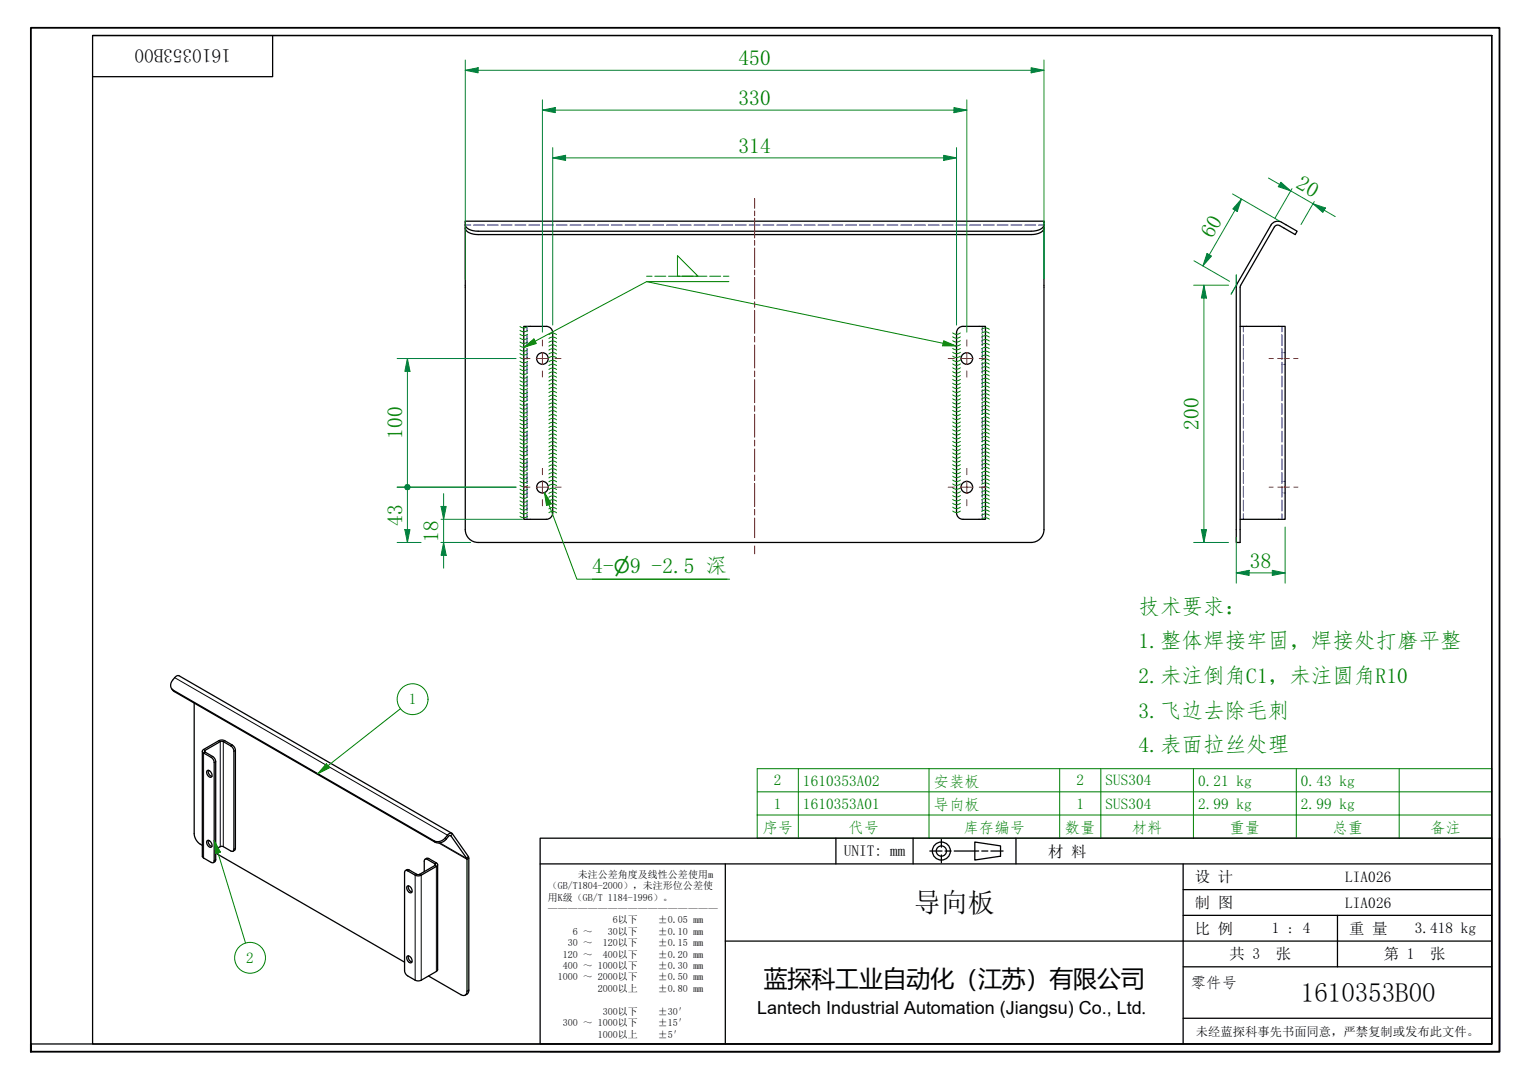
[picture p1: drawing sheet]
<svg xmlns="http://www.w3.org/2000/svg" width="297mm" height="210mm" viewBox="0 0 297 210" stroke-linecap="round" stroke-linejoin="round" font-family="sans-serif">
<g fill="none" stroke="#00f" stroke-width=".19">
<path d="M90.4 43.7h1.1M92.1 43.7h2.1M94.7 43.7h2.2M97.4 43.7h2.2M100.1 43.7h2.1M102.8 43.7h2.1M105.4 43.7h2.2M108.1 43.7h2.2M110.8 43.7h2.1M113.5 43.7h2.1M116.2 43.7h2.1M118.8 43.7h2.2"/>
<path d="M121.5 43.7h2.2M124.2 43.7h2.1M126.9 43.7h2.1M129.6 43.7h2.1M132.2 43.7h2.2M134.9 43.7h2.2M137.6 43.7h2.1M140.3 43.7h2.1M142.9 43.7h2.2M145.6 43.7h2.2M148.3 43.7h2.1M151 43.7h2.1"/>
<path d="M153.7 43.7h2.1M156.3 43.7h2.2M159 43.7h2.2M161.7 43.7h2.1M164.4 43.7h2.1M167.1 43.7h2.1M169.7 43.7h2.2M172.4 43.7h2.2M175.1 43.7h2.1M177.8 43.7h2.1M180.4 43.7h2.2M183.1 43.7h2.2"/>
<path d="M185.8 43.7h2.1M188.5 43.7h2.1M191.2 43.7h2.1M193.8 43.7h2.2M196.5 43.7h2.2M199.2 43.7h2.1M201.9 43.7h1M102.4 63.4v1.1M102.4 65v2.2M102.4 67.7v2.2M102.4 70.4v2.1M102.4 73.1v2.1"/>
<path d="M102.4 75.8v2.1M102.4 78.4v2.2M190.9 63.4v1.1M190.9 65v2.2M190.9 67.7v2.2M190.9 70.4v2.1M190.9 73.1v2.1M190.9 75.8v2.1M190.9 78.4v2.2M241.7 63.4v1.1M241.7 65v2.2M241.7 67.7v2.2"/>
<path d="M241.7 70.4v2.1M241.7 73.1v2.1M241.7 75.8v2.1M241.7 78.4v2.2M249.2 63.4v1.1M249.2 65v2.2M249.2 67.7v2.2M249.2 70.4v2.1M249.2 73.1v2.1M249.2 75.8v2.1M249.2 78.4v2.2M249.2 68.6h.2"/>
<path d="M249.2 70.8h.2M249.6 68.6h.2M249.6 70.8h.2M102.4 81.1v2.2M102.4 83.8v2.1M102.4 86.5v2.1M102.4 89.1v2.2M102.4 91.8v2.2M102.4 94.5v2.1M102.4 97.2v2.1M102.4 99.9v1M190.9 81.1v2.2"/>
<path d="M190.9 83.8v2.1M190.9 86.5v2.1M190.9 89.1v2.2M190.9 91.8v2.2M190.9 94.5v2.1M190.9 97.2v2.1M190.9 99.9v1M241.7 81.1v2.2M241.7 83.8v2.1M241.7 86.5v2.1M241.7 89.1v2.2M241.7 91.8v2.2"/>
<path d="M241.7 94.5v2.1M241.7 97.2v2.1M241.7 99.9v1M249.2 81.1v2.2M249.2 83.8v2.1M249.2 86.5v2.1M249.2 89.1v2.2M249.2 91.8v2.2M249.2 94.5v2.1M249.2 97.2v2.1M249.2 99.9v1M249.2 93.6h.2"/>
<path d="M249.2 95.8h.2M249.6 93.6h.2M249.6 95.8h.2"/>
</g>
<g fill="none" stroke="#000" stroke-width=".25">
<path d="M90.4 43.7a2.23 2.23 0 0 0 2.5 1.2h107.5a2.23 2.23 0 0 0 2.5-1.2M90.4 44.3a2.24 2.24 0 0 0 2.5 1.3h107.5a2.24 2.24 0 0 0 2.5-1.3M247.4 43.4a1.5 1.5 0 0 1 1.7-.2l3.1 1.7-.4 .7-3-1.8a.75 .75 0 0 0-1.1 .3l-6.5 11.4-.1 .3v49.6h-.8l.1-49.8zM101.8 63.4h4.4a1.25 1.25 0 0 1 1.2 1.3v35a1.25 1.25 0 0 1-1.2 1.2h-4.4zM186.5 63.7l.7-.3h4.4v37.5h-4.4a1.25 1.25 0 0 1-1.3-1.2v-35l.1-.4zM241.1 63.4h8.7v37.5h-8.7M200.4 105.4a2.5 2.5 0 0 0 2.5-2.5v-59.9h-112.5v59.9a2.5 2.5 0 0 0 2.5 2.5h107.5M33.4 133.8l.5 .6 50.7 29.3a2.16 2.16 0 0 0 2.7-1.2l.3-.1 3.2 4.6v25.6a.72 .72 0 0 1-.4 .8 .72 .72 0 0 1-.8-.1l-6.3-3.6M37.8 136.6v25.4a2.65 2.65 0 0 0 1.5 2.3M39.3 146v20.4l.3 .4 1.7 .9 .3-.1v-.3v-19.1v-.4l-.4-.5-1.6-1-.3-.3 .3-.3 3.3-1.9 .6 .1 1.7 .9 .5 .7 .1 19.4-.1 .3-.4 .2M40.3 149.8a.8 .8 0 0 1 .8 .4 .8 .8 0 0 1-.1 .9 .92 .92 0 0 1-.7-1.3zM40.5 149.7a1.04 1.04 0 0 0 .7 1.2"/>
<path d="M40.3 163.4a.8 .8 0 0 1 .8 .4 .8 .8 0 0 1-.1 .9 .92 .92 0 0 1-.7-1.3zM40.5 163.3a1.04 1.04 0 0 0 .7 1.2M41.9 165.1l1.2-.6 1.9 1 .3-.1 .2-.3v-19.1l-.5-.9-1.9-1-3.4 1.9 1.8 1.1 .4 .9v19.1v.3l-.4 .3M41.9 165.8l36.7 21.2M78.8 169.2l.6-.2 1.6 .9 .5 .1 3-1.8 .1-.2-1.5-1h-.5l-.1 .4v2M79.2 172.2a.8 .8 0 0 1 .8 .4 .8 .8 0 0 1-.1 .9 .92 .92 0 0 1-.7-1.3zM79.4 172.2a1.04 1.04 0 0 0 .7 1.2M82.6 167l.5-.2 .3 .1 1.6 .9v.4l-3.5 2h-.6l-1.8-1-.4 .1-.1 .3 .1 19.2 .4 .7 2 1.1 .8-.1 2.9-1.7 .3-.3v-20.4M87.8 162l-53.3-30.7a2.34 2.34 0 0 0-1.3 2.3l.5 .6 50.7 29.2a2.19 2.19 0 0 0 2.7-1.2l.5-.3 .4 .2 3.1 4.6v25.7l-.2 .7-.5 .3M79.2 185.8a.8 .8 0 0 1 .8 .5 .8 .8 0 0 1-.1 .8 .92 .92 0 0 1-.7-1.3zM79.4 185.8a1.04 1.04 0 0 0 .7 1.2"/>
<circle cx="105.4" cy="69.7" r="1.13"/>
<circle cx="187.9" cy="69.7" r="1.13"/>
<circle cx="105.4" cy="94.7" r="1.13"/>
<circle cx="187.9" cy="94.7" r="1.13"/>
</g>
<g fill="none" stroke="#000" stroke-width=".19">
<path d="M33.7 134.2l.2 .2M34 131.7l53 30.6 .2 .3M39.6 145.7l.3 .1v.4l-.3 .1v20.5M41.3 147l-.2 .2M41.9 148l-.3 .2M42.5 144l.3 .1v20.4M43.7 144l-.3 .1v20.4M45.2 144.8l-.3 .2M45.8 145.8l-.3 .2M41.9 167.1l-.3 .2M45.8 164.9l-.3 .2M79.5 169.1l-.3 .1"/>
<path d="M81 169.9l-.3 .2v20.4M81.6 169.9l.3 .2v20.4M83.4 166.9l-.3 .1M84.4 163.4l.2 .3M84.8 167.7l-.3 .2v.3l.3 .2v20.4M85.3 163.8l5.5 3.2 .3-.2M85.5 163.8l5.2 3 .3-.3M86.6 162.8l.2 .3M88 162.1l-.4 .3h-.1M91.1 192.4l-.3 .2"/>
</g>
<g fill="none" stroke="#008000" stroke-width=".19">
<path d="M101.1 63.4a1.13 1.13 0 0 0 1.5 0M101.1 64.2a1.13 1.13 0 0 0 1.5 0M101.1 65a1.13 1.13 0 0 0 1.5 0M101.1 65.7a1.13 1.13 0 0 0 1.5 0M101.1 66.5a1.13 1.13 0 0 0 1.5 0M101.1 67.2a1.13 1.13 0 0 0 1.5 0M101.1 68a1.13 1.13 0 0 0 1.5 0M101.1 68.7a1.13 1.13 0 0 0 1.5 0M101.1 69.5a1.13 1.13 0 0 0 1.5 0M101.1 70.2a1.13 1.13 0 0 0 1.5 0M101.1 71a1.13 1.13 0 0 0 1.5 0M101.1 71.7a1.13 1.13 0 0 0 1.5 0"/>
<path d="M101.1 72.5a1.13 1.13 0 0 0 1.5 0M101.1 73.2a1.13 1.13 0 0 0 1.5 0M101.1 74a1.13 1.13 0 0 0 1.5 0M101.1 74.7a1.13 1.13 0 0 0 1.5 0M101.1 75.5a1.13 1.13 0 0 0 1.5 0M101.1 76.2a1.13 1.13 0 0 0 1.5 0M101.1 77a1.13 1.13 0 0 0 1.5 0M101.1 77.8a1.13 1.13 0 0 0 1.5 0M101.1 78.5a1.13 1.13 0 0 0 1.5 0M101.1 79.3a1.13 1.13 0 0 0 1.5 0M108.2 79.3a1.13 1.13 0 0 0-1.5 0M108.2 78.6a1.13 1.13 0 0 0-1.5 0"/>
<path d="M108.2 77.8a1.13 1.13 0 0 0-1.5 0M108.2 77.1a1.13 1.13 0 0 0-1.5 0M108.2 76.3a1.13 1.13 0 0 0-1.5 0M108.2 75.6a1.13 1.13 0 0 0-1.5 0M108.2 74.8a1.13 1.13 0 0 0-1.5 0M108.2 74.1a1.13 1.13 0 0 0-1.5 0M108.2 73.3a1.13 1.13 0 0 0-1.5 0M108.2 72.6a1.13 1.13 0 0 0-1.5 0M108.2 71.8a1.13 1.13 0 0 0-1.5 0M108.2 71.1a1.13 1.13 0 0 0-1.5 0M108.2 70.3a1.13 1.13 0 0 0-1.5 0M108.2 69.6a1.13 1.13 0 0 0-1.5 0"/>
<path d="M108.2 68.8a1.13 1.13 0 0 0-1.5 0M108.2 68.1a1.13 1.13 0 0 0-1.5 0M108.2 67.3a1.13 1.13 0 0 0-1.5 0M108.2 66.5a1.13 1.13 0 0 0-1.5 0M108.2 65.8a1.13 1.13 0 0 0-1.5 0M108.2 65a1.13 1.13 0 0 0-1.5 0M185.2 64.7a1.13 1.13 0 0 0 1.5 0M185.2 65.4a1.13 1.13 0 0 0 1.5 .1M185.2 66.2a1.13 1.13 0 0 0 1.5 0M185.2 67a1.13 1.13 0 0 0 1.5 0M185.2 67.7a1.13 1.13 0 0 0 1.5 0M185.2 68.5a1.13 1.13 0 0 0 1.5 0"/>
<path d="M185.2 69.2a1.13 1.13 0 0 0 1.5 0M185.2 70a1.13 1.13 0 0 0 1.5 0M185.2 70.7a1.13 1.13 0 0 0 1.5 0M185.2 71.5a1.13 1.13 0 0 0 1.5 0M185.2 72.2a1.13 1.13 0 0 0 1.5 0M185.2 73a1.13 1.13 0 0 0 1.5 0M185.2 73.7a1.13 1.13 0 0 0 1.5 0M185.2 74.5a1.13 1.13 0 0 0 1.5 0M185.2 75.2a1.13 1.13 0 0 0 1.5 0M185.2 76a1.13 1.13 0 0 0 1.5 0M185.2 76.7a1.13 1.13 0 0 0 1.5 0M185.2 77.5a1.13 1.13 0 0 0 1.5 0"/>
<path d="M185.2 78.2a1.13 1.13 0 0 0 1.5 0M185.2 79a1.13 1.13 0 0 0 1.5 0M185.2 79.8a1.13 1.13 0 0 0 1.5 0M192.3 79.8a1.13 1.13 0 0 0-1.5 0M192.3 79.1a1.13 1.13 0 0 0-1.5 0M192.3 78.3a1.13 1.13 0 0 0-1.5 0M192.3 77.6a1.13 1.13 0 0 0-1.5 0M192.3 76.8a1.13 1.13 0 0 0-1.5 0M192.3 76.1a1.13 1.13 0 0 0-1.5 0M192.3 75.3a1.13 1.13 0 0 0-1.5 0M192.3 74.6a1.13 1.13 0 0 0-1.5 0M192.3 73.8a1.13 1.13 0 0 0-1.5 0"/>
<path d="M192.3 73.1a1.13 1.13 0 0 0-1.5 0M192.3 72.3a1.13 1.13 0 0 0-1.5 0M192.3 71.5a1.13 1.13 0 0 0-1.5 0M192.3 70.8a1.13 1.13 0 0 0-1.5 0M192.3 70a1.13 1.13 0 0 0-1.5 0M192.3 69.3a1.13 1.13 0 0 0-1.5 0M192.3 68.5a1.13 1.13 0 0 0-1.5 0M192.3 67.8a1.13 1.13 0 0 0-1.5 0M192.3 67a1.13 1.13 0 0 0-1.5 0M192.3 66.3a1.13 1.13 0 0 0-1.5 0M192.3 65.5a1.13 1.13 0 0 0-1.5 0M192.3 64.8a1.13 1.13 0 0 0-1.5 0"/>
<path d="M192.3 64a1.13 1.13 0 0 0-1.5 0M101.1 80a1.13 1.13 0 0 0 1.5 0M101.1 80.8a1.13 1.13 0 0 0 1.5 0M101.1 81.5a1.13 1.13 0 0 0 1.5 0M101.1 82.3a1.13 1.13 0 0 0 1.5 0M101.1 83a1.13 1.13 0 0 0 1.5 0M101.1 83.8a1.13 1.13 0 0 0 1.5 0M101.1 84.5a1.13 1.13 0 0 0 1.5 0M101.1 85.3a1.13 1.13 0 0 0 1.5 0M101.1 86a1.13 1.13 0 0 0 1.5 0M101.1 86.8a1.13 1.13 0 0 0 1.5 0M101.1 87.5a1.13 1.13 0 0 0 1.5 0"/>
<path d="M101.1 88.3a1.13 1.13 0 0 0 1.5 0M101.1 89a1.13 1.13 0 0 0 1.5 0M101.1 89.8a1.13 1.13 0 0 0 1.5 0M101.1 90.6a1.13 1.13 0 0 0 1.5 0M101.1 91.3a1.13 1.13 0 0 0 1.5 0M101.1 92.1a1.13 1.13 0 0 0 1.5 0M101.1 92.8a1.13 1.13 0 0 0 1.5 0M101.1 93.6a1.13 1.13 0 0 0 1.5 0M101.1 94.3a1.13 1.13 0 0 0 1.5 0M101.1 95.1a1.13 1.13 0 0 0 1.5 0M101.1 95.8a1.13 1.13 0 0 0 1.5 0M101.1 96.6a1.13 1.13 0 0 0 1.5 0"/>
<path d="M101.1 97.3a1.13 1.13 0 0 0 1.5 0M101.1 98.1a1.13 1.13 0 0 0 1.5 0M101.1 98.8a1.13 1.13 0 0 0 1.5 0M101.1 99.6a1.13 1.13 0 0 0 1.5 0M108.2 99.7a1.13 1.13 0 0 0-1.5 0M108.2 98.9a1.13 1.13 0 0 0-1.5 0M108.2 98.2a1.13 1.13 0 0 0-1.5 0M108.2 97.4a1.13 1.13 0 0 0-1.5 0M108.2 96.7a1.13 1.13 0 0 0-1.5 0M108.2 95.9a1.13 1.13 0 0 0-1.5 0M108.2 95.2a1.13 1.13 0 0 0-1.5 0M108.2 94.4a1.13 1.13 0 0 0-1.5 0"/>
<path d="M108.2 93.6a1.13 1.13 0 0 0-1.5 0M108.2 92.9a1.13 1.13 0 0 0-1.5 0M108.2 92.1a1.13 1.13 0 0 0-1.5 0M108.2 91.4a1.13 1.13 0 0 0-1.5 0M108.2 90.6a1.13 1.13 0 0 0-1.5 0M108.2 89.9a1.13 1.13 0 0 0-1.5 0M108.2 89.1a1.13 1.13 0 0 0-1.5 0M108.2 88.4a1.13 1.13 0 0 0-1.5 0M108.2 87.6a1.13 1.13 0 0 0-1.5 0M108.2 86.9a1.13 1.13 0 0 0-1.5 0M108.2 86.1a1.13 1.13 0 0 0-1.5 0M108.2 85.4a1.13 1.13 0 0 0-1.5 0"/>
<path d="M108.2 84.6a1.13 1.13 0 0 0-1.5 0M108.2 83.9a1.13 1.13 0 0 0-1.5 0M108.2 83.1a1.13 1.13 0 0 0-1.5 0M108.2 82.4a1.13 1.13 0 0 0-1.5 0M108.2 81.6a1.13 1.13 0 0 0-1.5 0M108.2 80.8a1.13 1.13 0 0 0-1.5 0M108.2 80.1a1.13 1.13 0 0 0-1.5 0M185.2 80.5a1.13 1.13 0 0 0 1.5 0M185.2 81.3a1.13 1.13 0 0 0 1.5 0M185.2 82a1.13 1.13 0 0 0 1.5 0M185.2 82.8a1.13 1.13 0 0 0 1.5 0M185.2 83.5a1.13 1.13 0 0 0 1.5 0"/>
<path d="M185.2 84.3a1.13 1.13 0 0 0 1.5 0M185.2 85a1.13 1.13 0 0 0 1.5 0M185.2 85.8a1.13 1.13 0 0 0 1.5 0M185.2 86.5a1.13 1.13 0 0 0 1.5 0M185.2 87.3a1.13 1.13 0 0 0 1.5 0M185.2 88a1.13 1.13 0 0 0 1.5 0M185.2 88.8a1.13 1.13 0 0 0 1.5 0M185.2 89.5a1.13 1.13 0 0 0 1.5 0M185.2 90.3a1.13 1.13 0 0 0 1.5 0M185.2 91a1.13 1.13 0 0 0 1.5 0M185.2 91.8a1.13 1.13 0 0 0 1.5 0M185.2 92.5a1.13 1.13 0 0 0 1.5 0"/>
<path d="M185.2 93.3a1.13 1.13 0 0 0 1.5 0M185.2 94.1a1.13 1.13 0 0 0 1.5 0M185.2 94.8a1.13 1.13 0 0 0 1.5 0M185.2 95.6a1.13 1.13 0 0 0 1.5 0M185.2 96.3a1.13 1.13 0 0 0 1.5 0M185.2 97.1a1.13 1.13 0 0 0 1.5 0M185.2 97.8a1.13 1.13 0 0 0 1.5 0M185.2 98.6a1.13 1.13 0 0 0 1.5 0M185.2 99.3a1.13 1.13 0 0 0 1.5 0M192.3 99.4a1.13 1.13 0 0 0-1.5 0M192.3 98.7a1.13 1.13 0 0 0-1.5 0M192.3 97.9a1.13 1.13 0 0 0-1.5 0"/>
<path d="M192.3 97.2a1.13 1.13 0 0 0-1.5 0M192.3 96.4a1.13 1.13 0 0 0-1.5 0M192.3 95.6a1.13 1.13 0 0 0-1.5 0M192.3 94.9a1.13 1.13 0 0 0-1.5 0M192.3 94.1a1.13 1.13 0 0 0-1.5 0M192.3 93.4a1.13 1.13 0 0 0-1.5 0M192.3 92.6a1.13 1.13 0 0 0-1.5 0M192.3 91.9a1.13 1.13 0 0 0-1.5 0M192.3 91.1a1.13 1.13 0 0 0-1.5 0M192.3 90.4a1.13 1.13 0 0 0-1.5 0M192.3 89.6a1.13 1.13 0 0 0-1.5 0M192.3 88.9a1.13 1.13 0 0 0-1.5 0"/>
<path d="M192.3 88.1a1.13 1.13 0 0 0-1.5 0M192.3 87.4a1.13 1.13 0 0 0-1.5 0M192.3 86.6a1.13 1.13 0 0 0-1.5 0M192.3 85.9a1.13 1.13 0 0 0-1.5 0M192.3 85.1a1.13 1.13 0 0 0-1.5 0M192.3 84.4a1.13 1.13 0 0 0-1.5 0M192.3 83.6a1.13 1.13 0 0 0-1.5 0M192.3 82.8a1.13 1.13 0 0 0-1.5 0M192.3 82.1a1.13 1.13 0 0 0-1.5 0M192.3 81.3a1.13 1.13 0 0 0-1.5 0M192.3 80.6a1.13 1.13 0 0 0-1.5 0M101.1 100.3a1.13 1.13 0 0 0 1.5 0"/>
<path d="M192.3 100.9a1.13 1.13 0 0 0-1.5 0M192.3 100.2a1.13 1.13 0 0 0-1.5 0M147.2 158.4h142.8v-9h-142.8v13.5h142.8v-4.5M147.2 153.9h142.8M155.2 149.4v13.5M180.6 149.4v13.5M206 149.4v13.5M214 149.4v13.5M232 149.4v13.5M252 149.4v13.5M272 149.4v13.5"/>
</g>
<path d="M6 204.4v-1.5v1.5M6 202.9v-197.5h285.5v199h-285.5" fill="none" stroke="#000" stroke-width=".35"/>
<path d="M18 6.9h272v196h-272zM18 6.9h272M53 6.9v8h-35M290 6.9v196h-284" fill="none" stroke="#000" stroke-width=".25"/>
<g fill="none" stroke="#000" stroke-width=".25">
<path d="M105 162.9h185v40h-185zM105 167.9h185M141 167.9v35M162.5 162.9v5M177.5 162.9v5M180.8 165.4h2.3M183 163.2v1.5M183 166.2v1.5M183.7 165.4h1.2M185.5 165.4h4.8M189.5 163.7l5 .7v2l-5 .8zM190.8 165.4h1.2"/>
<path d="M192.6 165.4h2.4M197.5 162.9v5M230 167.9v35M230 177.9h60M230 172.9h60M260 177.9v10M291.5 162.9v41.5h-186.5M141 182.9h149M230 197.9h60M230 187.9h60"/>
<circle cx="183" cy="165.4" r="1.75"/>
<circle cx="183" cy="165.4" r="1"/>
</g>
<g fill="none" stroke="#f00" stroke-width=".19">
<path d="M101.8 69.7h1.2M104.2 69.7h2.5M105.4 66.1v1.2M105.4 68.5v2.4M105.4 72.1v1.2M107.9 69.7h1.2M184.3 69.7h1.2M186.7 69.7h2.5M187.9 66.1v1.2M187.9 68.5v2.4M187.9 72.1v1.2M190.4 69.7h1.2"/>
<path d="M101.8 94.7h1.2M104.2 94.7h2.5M105.4 91.1v1.2M105.4 93.5v2.4M105.4 97.1v1.2M107.9 94.7h1.2M184.3 94.7h1.2M186.7 94.7h2.5M187.9 91.1v1.2M187.9 93.5v2.4M187.9 97.1v1.2M190.4 94.7h1.2"/>
</g>
<g fill="none" stroke="#f00" stroke-width=".19">
<path d="M146.7 38.6v1.9M146.7 41v.9M146.7 42.4v3.8M146.7 46.7v1M146.7 48.2v3.8M146.7 52.5v.9M146.7 53.9v4.2M146.7 58.6v1.2M146.7 60.3v4.5M146.7 65.4v1.1M146.7 67v4.5M146.7 72.1v1.1"/>
<path d="M146.7 73.8v4.5M146.7 78.8v1.1M246.7 69.7h.8M248.4 69.7h1M249.6 69.7h1.1M251.5 69.7h.8M146.7 80.5v4.5M146.7 85.6v1.1M146.7 87.2v4.5M146.7 92.3v1.1M146.7 94v4.4M146.7 99v1.1"/>
<path d="M246.7 94.7h.8M248.4 94.7h1M249.6 94.7h1.1M251.5 94.7h.8M146.7 100.7v3.8M146.7 106.1v1.6"/>
</g>
<path d="M107.4 30.7h2.5" fill="none" stroke="#00803f" stroke-width=".19"/>
<path d="M107.4 30.7l2.5-.5v1z" fill="#00803f"/>
<path d="M107.4 30.7l2.5-.5v1zM183.4 30.7h2.5" fill="none" stroke="#00803f" stroke-width=".19"/>
<path d="M183.4 30.2l2.5 .5-2.5 .5z" fill="#00803f"/>
<path d="M90.4 13.7h2.5M107.4 28.7v34.5M109.9 30.7h73.5M183.4 30.2l2.5 .5-2.5 .5zM185.9 28.7v34.5" fill="none" stroke="#00803f" stroke-width=".19"/>
<path d="M90.4 13.7l2.5-.5v1z" fill="#00803f"/>
<path d="M90.4 13.7l2.5-.5v1zM200.4 13.7h2.5" fill="none" stroke="#00803f" stroke-width=".19"/>
<path d="M200.4 13.2l2.5 .5-2.5 .5z" fill="#00803f"/>
<path d="M90.4 11.7v42.6M92.9 13.7h107.5M200.4 13.2l2.5 .5-2.5 .5zM202.9 11.7v42.6M86.2 98.4v2.5" fill="none" stroke="#00803f" stroke-width=".19"/>
<path d="M85.7 98.4h1l-.5 2.5z" fill="#00803f"/>
<path d="M85.7 98.4h1l-.5 2.5zM86.2 105.4v2.5" fill="none" stroke="#00803f" stroke-width=".19"/>
<path d="M86.2 105.4l.5 2.5h-1z" fill="#00803f"/>
<path d="M105.4 21.4h2.5M86.2 95.9v2.5M85.7 105.4h5.7M85.7 100.9h15.9M86.2 105.4l.5 2.5h-1zM86.2 100.9v4.5M86.2 107.9v2.5" fill="none" stroke="#00803f" stroke-width=".19"/>
<path d="M105.4 21.4l2.5-.5v1z" fill="#00803f"/>
<path d="M105.4 21.4l2.5-.5v1zM185.4 21.4h2.5" fill="none" stroke="#00803f" stroke-width=".19"/>
<path d="M185.4 20.9l2.5 .5-2.5 .5z" fill="#00803f"/>
<path d="M105.4 19.4v45.2M187.9 19.4v45.2M107.9 21.4h77.5M185.4 20.9l2.5 .5-2.5 .5zM79.2 102.9v2.5" fill="none" stroke="#00803f" stroke-width=".19"/>
<path d="M78.7 102.9h1l-.5 2.5z" fill="#00803f"/>
<path d="M79.2 95.3v1.9M78.7 102.9h1l-.5 2.5z" fill="none" stroke="#00803f" stroke-width=".19"/>
<circle cx="79.2" cy="94.7" r=".62" fill="#00803f"/>
<path d="M77.2 94.7h23.1M79.2 92.2v1.9M79.2 97.2v5.7M77.2 105.4h4.7M85.7 105.4h5.7" fill="none" stroke="#00803f" stroke-width=".19"/>
<circle cx="79.2" cy="94.7" r=".63" fill="#00803f"/>
<path d="M79.2 69.7v2.5" fill="none" stroke="#00803f" stroke-width=".19"/>
<path d="M79.2 69.7l.5 2.5h-1z" fill="#00803f"/>
<path d="M77.2 69.7h23.1M79.2 69.7l.5 2.5h-1zM79.2 72.2v20M77.2 94.7h23.1" fill="none" stroke="#00803f" stroke-width=".19"/>
<path d="M105.8 95.7l.9 2.4M115.1 112.6h26.2" fill="none" stroke="#008000" stroke-width=".19"/>
<path d="M105.8 95.7l1.4 2.2-1 .4z" fill="#008000"/>
<path d="M105.8 95.7l1.4 2.2-1 .4zM106.7 98.1l5.4 14.5h29.7" fill="none" stroke="#008000" stroke-width=".19"/>
<path d="M240.3 111.3h2.5" fill="none" stroke="#00803f" stroke-width=".19"/>
<path d="M240.3 111.3l2.5-.5v1z" fill="#00803f"/>
<path d="M240.3 111.3l2.5-.5v1zM247.3 111.3h2.5" fill="none" stroke="#00803f" stroke-width=".19"/>
<path d="M247.3 110.8l2.5 .5-2.5 .5z" fill="#00803f"/>
<path d="M234 55.4v2.5M240.3 104.4v8.9M242.8 111.3h4.5M247.3 110.8l2.5 .5-2.5 .5zM249.8 102.4v10.9" fill="none" stroke="#00803f" stroke-width=".19"/>
<path d="M234 55.4l.5 2.5h-1z" fill="#00803f"/>
<path d="M234 55.4l.5 2.5h-1zM234 102.9v2.5" fill="none" stroke="#00803f" stroke-width=".19"/>
<path d="M233.5 102.9h1l-.5 2.5z" fill="#00803f"/>
<path d="M232 55.4h6.8M234 57.9v45M235.1 49.5l-1.3 2.2M240.3 53.4v2l-1 1.8M232 105.4h6.8M233.5 102.9h1l-.5 2.5z" fill="none" stroke="#00803f" stroke-width=".19"/>
<path d="M234.7 49.3l.8 .5-1.7 1.9z" fill="#00803f"/>
<path d="M241.3 38.7l-1.2 2.2M234.7 49.3l.8 .5-1.7 1.9z" fill="none" stroke="#00803f" stroke-width=".19"/>
<path d="M241.3 38.7l-.8 2.4-.8-.5z" fill="#00803f"/>
<path d="M239.6 37.7l9.1 5.2M241.3 38.7l-.8 2.4-.8-.5zM248.7 35.8l2.2 1.3M232.1 50.7l6.9 4M240.1 40.9l-5 8.6M240.3 53.4v2l-1 1.8" fill="none" stroke="#00803f" stroke-width=".19"/>
<path d="M249 35.4l1.9 1.7-2.4-.8z" fill="#00803f"/>
<path d="M249 35.4l1.9 1.7-2.4-.8zM255.2 39.6l2.2 1.2" fill="none" stroke="#00803f" stroke-width=".19"/>
<path d="M255.2 39.6l2.5 .8-.5 .9z" fill="#00803f"/>
<path d="M246.6 34.6l2.1 1.2M250.9 37.1l4.3 2.5M251.2 36.7l-3.4 5.7M255.2 39.6l2.5 .8-.5 .9zM255.5 39.2l-2.6 4.4M257.4 40.8l2.2 1.3" fill="none" stroke="#00803f" stroke-width=".19"/>
<path d="M104 66.3l-2.2 1.2" fill="none" stroke="#008000" stroke-width=".19"/>
<path d="M101.8 67.5l2-1.6 .5 .9z" fill="#008000"/>
<path d="M125.7 54.7l-21.7 11.6M101.8 67.5l2-1.6 .5 .9zM183.3 66.7l2.5 .5" fill="none" stroke="#008000" stroke-width=".19"/>
<path d="M183.4 66.2l2.4 1h-2.6z" fill="#008000"/>
<path d="M125.7 53.7h1.1M127.3 53.7h2.1M130 53.7h2.1M131.7 49.7l4 4h-4zM132.6 53.7h2.2M135.3 53.7h2.1M138 53.7h2.1M140.6 53.7h1.1M141.7 54.7h-16l57.6 12M183.4 66.2l2.4 1h-2.6zM63.8 148.8l-2 1.6" fill="none" stroke="#008000" stroke-width=".19"/>
<path d="M63.4 148.4l.7 .8-2.3 1.2z" fill="#008000"/>
<g fill="none" stroke="#008000" stroke-width=".19">
<path d="M77.9 137.7l-14.1 11.1M63.4 148.4l.7 .8-2.3 1.2zM41.6 163.4l.8 2.3"/>
<circle cx="80.2" cy="135.9" r="3"/>
</g>
<path d="M41.6 163.4l1.2 2.2-.9 .3z" fill="#008000"/>
<g fill="none" stroke="#008000" stroke-width=".19">
<path d="M41.6 163.4l1.2 2.2-.9 .3zM42.4 165.7l5.3 17.6"/>
<circle cx="48.6" cy="186.2" r="3"/>
</g>
<g font-size="5.2">
<text x="177.6" y="177.3">导向板</text>
<text x="252.9" y="194.7">1610353B00</text>
</g>
<text font-size="4.6" x="148.5" y="191.9">蓝探科工业自动化（江苏）有限公司</text>
<g font-size="4.2" fill="#008000">
<text x="143.6" y="12.6">450</text>
<text x="143.6" y="20.4">330</text>
<text x="143.6" y="29.6">314</text>
<text x="251.8" y="36.4" transform="rotate(30 251.8 36.4)">20</text>
<text x="235.6" y="46.5" transform="rotate(-60 235.6 46.5)">60</text>
<text x="233" y="83.6" transform="rotate(-90 233 83.6)">200</text>
<text x="78.2" y="85.3" transform="rotate(-90 78.2 85.3)">100</text>
<text x="78.2" y="102.2" transform="rotate(-90 78.2 102.2)">43</text>
<text x="85.2" y="105.3" transform="rotate(-90 85.2 105.3)">18</text>
<text x="115.1" y="111.4">4-</text>
<text x="122.5" y="111.4">9 -2.5 深</text>
<text x="243" y="110.3">38</text>
<text x="221.3" y="119.3">技术要求：</text>
<text x="221.3" y="126">1.整体焊接牢固，焊接处打磨平整</text>
<text x="221.3" y="132.7">2.未注倒角C1，未注圆角R10</text>
<text x="221.3" y="139.5">3.飞边去除毛刺</text>
<text x="221.3" y="146.2">4.表面拉丝处理</text>
</g>
<text font-size="3.7" x="44.9" y="9.6" transform="rotate(180 44.9 9.6)">1610353B00</text>
<text font-size="3.7" fill="#008000" x="119.3" y="111.4">⌀</text>
<text font-size="3.5" x="147.2" y="197.1">Lantech Industrial Automation (Jiangsu) Co., Ltd.</text>
<g font-size="3" fill="#008000">
<text x="79.5" y="136.9">1</text>
<text x="150.5" y="152.7">2</text>
<text x="156.1" y="152.7">1610353A02</text>
<text x="181.5" y="152.9">安装板</text>
<text x="209.3" y="152.7">2</text>
<text x="214.9" y="152.7">SUS304</text>
<text x="232.9" y="152.7">0.21 kg</text>
<text x="252.9" y="152.7">0.43 kg</text>
<text x="148.2" y="161.9">序号</text>
<text x="150.5" y="157.2">1</text>
<text x="156.1" y="157.2">1610353A01</text>
<text x="164.9" y="161.9">代号</text>
<text x="181.5" y="157.4">导向板</text>
<text x="187.3" y="161.9">库存编号</text>
<text x="207" y="161.9">数量</text>
<text x="209.3" y="157.2">1</text>
<text x="214.9" y="157.2">SUS304</text>
<text x="220" y="161.9">材料</text>
<text x="232.9" y="157.2">2.99 kg</text>
<text x="239" y="161.9">重量</text>
<text x="252.9" y="157.2">2.99 kg</text>
<text x="259" y="161.9">总重</text>
<text x="278" y="161.9">备注</text>
<text x="47.9" y="187.2">2</text>
</g>
<g font-size="3">
<text x="164" y="166.4">UNIT: mm</text>
<text x="203.8" y="166.5">材 料</text>
<text x="232.3" y="171.5">设 计</text>
<text x="261.5" y="171.4">LIA026</text>
<text x="232.3" y="176.5">制 图</text>
<text x="261.5" y="176.4">LIA026</text>
<text x="232.3" y="181.5">比 例</text>
<text x="247.3" y="181.4">1 : 4</text>
<text x="262.3" y="181.5">重 量</text>
<text x="275" y="181.2">3.418 kg</text>
<text x="231.5" y="192">零件号</text>
<text x="239" y="186.5">共 3</text>
<text x="248" y="186.5">张</text>
<text x="269" y="186.5">第 1</text>
<text x="278" y="186.5">张</text>
</g>
<text font-size="2.4" x="232.5" y="201.3">未经蓝探科事先书面同意，严禁复制或发布此文件。</text>
<g font-size="1.9">
<text x="106.5" y="172.8">（GB/T1804-2000），未注形位公差使</text>
<text x="112.3" y="170.6">未注公差角度及线性公差使用m</text>
<text x="106.5" y="175">用K级（GB/T 1184-1996）。</text>
<text x="106.5" y="177.2">—————————————————</text>
<text x="119.1" y="179.5">6以下</text>
<text x="127.9" y="179.5">±0.05 mm</text>
<text x="110.4" y="183.9">30 ～</text>
<text x="111.4" y="181.7">6 ～</text>
<text x="117.2" y="183.9">120以下</text>
<text x="118.2" y="181.7">30以下</text>
<text x="127.9" y="181.7">±0.10 mm</text>
<text x="127.9" y="183.9">±0.15 mm</text>
<text x="108.4" y="190.6">1000 ～ 2000以下</text>
<text x="109.4" y="186.1">120 ～</text>
<text x="109.4" y="188.3">400 ～ 1000以下</text>
<text x="117.2" y="186.1">400以下</text>
<text x="127.9" y="186.1">±0.20 mm</text>
<text x="127.9" y="188.3">±0.30 mm</text>
<text x="127.9" y="190.6">±0.50 mm</text>
<text x="116.2" y="192.8">2000以上</text>
<text x="117.2" y="197.2">300以下</text>
<text x="127.9" y="192.8">±0.80 mm</text>
<text x="127.9" y="197.2">±30′</text>
<text x="109.4" y="199.4">300 ～ 1000以下</text>
<text x="116.2" y="201.7">1000以上</text>
<text x="127.9" y="199.4">±15′</text>
<text x="127.9" y="201.7">±5′</text>
</g>
</svg>
